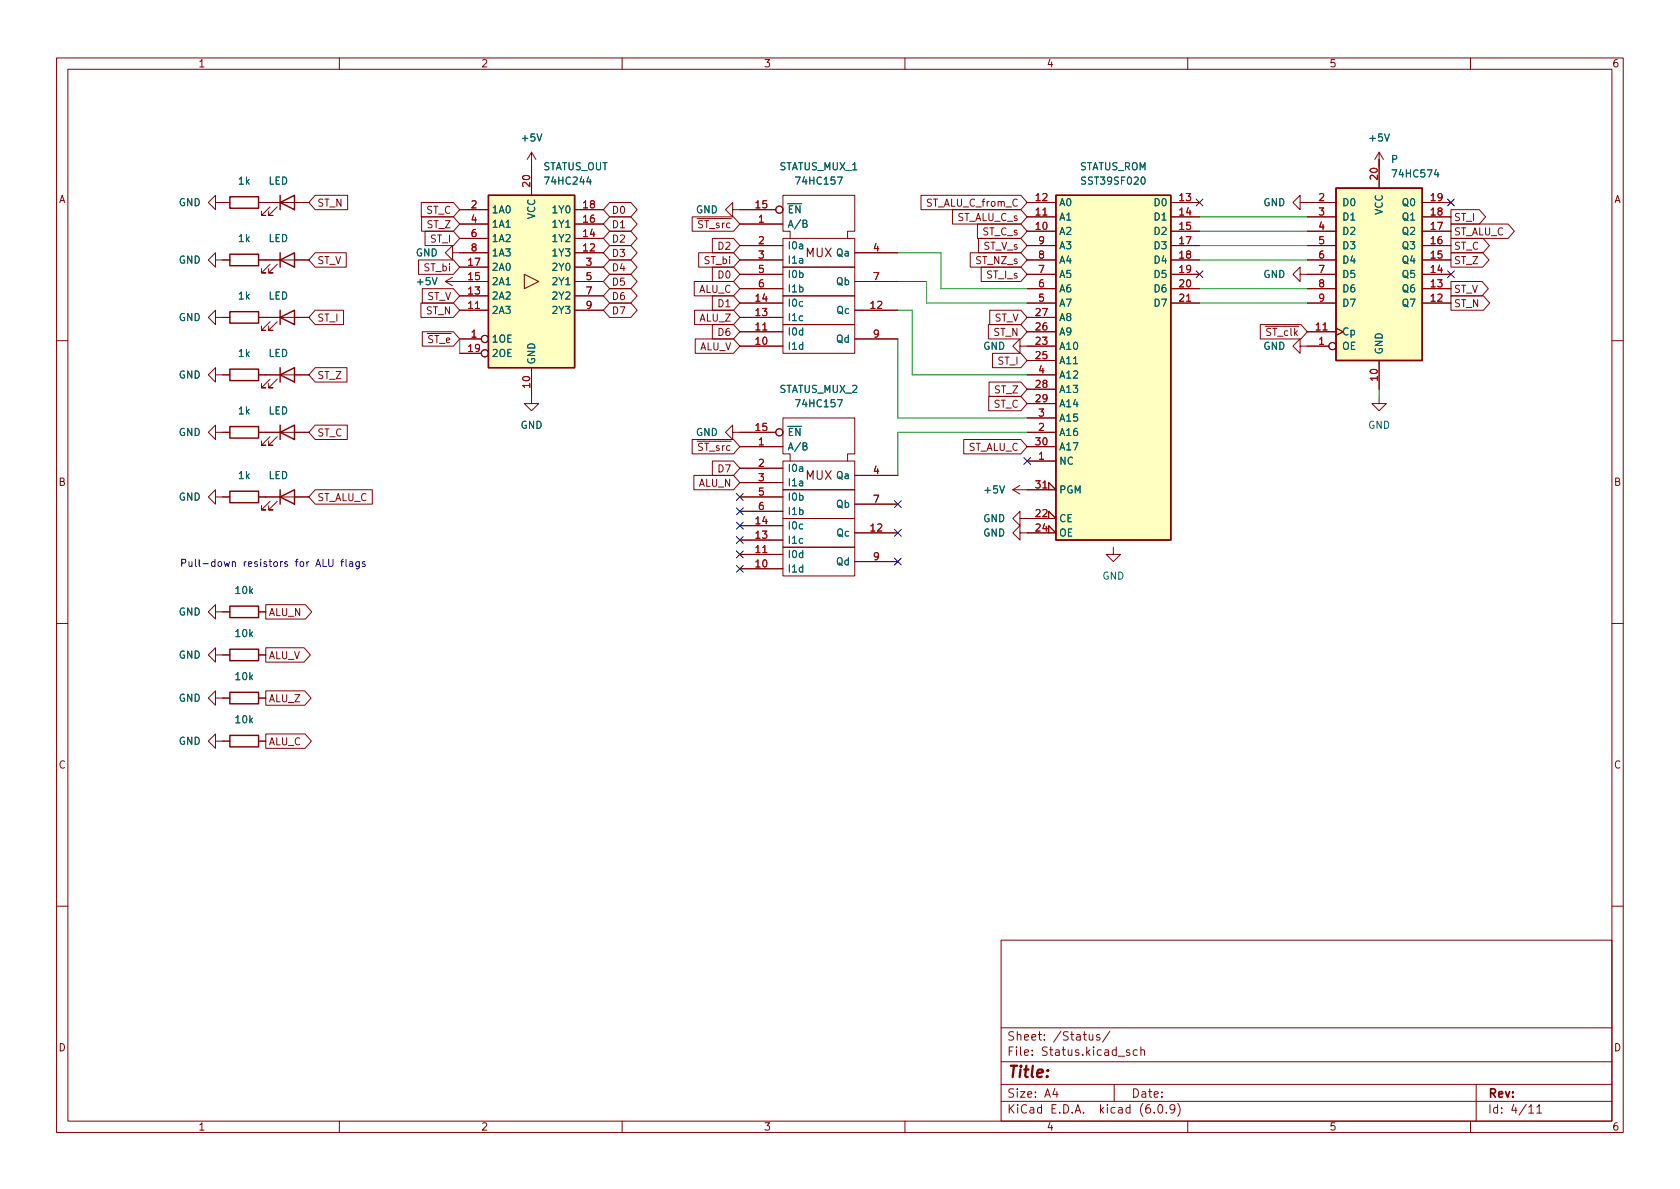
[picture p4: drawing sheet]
<svg xmlns="http://www.w3.org/2000/svg" width="297mm" height="210mm" viewBox="0 0 297 210" stroke-linecap="round" stroke-linejoin="round" font-family="sans-serif">
<g fill="none" stroke="#840000" stroke-width=".18">
<path d="M10 10.2h277v190.1h-277zM12 12.2h273v186.1h-273zM60 10.2v2M110 10.2v2M160 10.2v2M210 10.2v2M260 10.2v2M38.1 35.8v-1.3l-1.3 1.3 1.3 1.3v-1.3h2.5M45.7 35.8h8.9M47.8 36.6l-1.6 1.5h.8h-.8v-.8M49 36.6l-1.5 1.5h.8h-.8v-.8M55.7 34.5h5.8v2.6h-5.8l-1.1-1.3z"/>
<path d="M74.5 35.8h5.7l1.1 1.3-1.1 1.2h-5.7zM74.5 38.3h5.7l1.1 1.3-1.1 1.3h-5.7zM81.3 39.6h5.1M81.3 37.1h5.1M94 26.9v7.6M94 26.9l-.8 1.3M94 26.9l.7 1.3M101.6 39.6h5.1M101.6 37.1h5.1M107.8 38.3h3.7l1.2 1.3-1.2 1.3h-3.7l-1.1-1.3zM107.8 35.8h3.7l1.2 1.3-1.2 1.2h-3.7l-1.1-1.2zM122.4 38.3h7.3l1.1 1.3-1.1 1.3h-7.3z"/>
<path d="M129.5 37.1v-1.3l-1.2 1.3 1.2 1.2v-1.2h7.7M130.8 39.6h7.6M162.8 34.5h17.7l1.1 1.3-1.1 1.3h-17.7zM168.4 37.1h12.1l1.1 1.2-1.1 1.3h-12.1zM172.8 39.6h7.7l1.1 1.3-1.1 1.3h-7.7zM181.6 35.8h5.1M181.6 38.3h5.1M207 35.8h5.1M207 38.3h5.1M229.9 35.8v-1.3l-1.3 1.3 1.3 1.3v-1.3h6.3M231.1 38.3h5.1M243.8 26.9v6.4"/>
<path d="M243.8 26.9l-.7 1.3M243.8 26.9l.8 1.3M251.5 35.8h5M251.5 38.3h5M256.5 39.6h10.1l1.2 1.3-1.2 1.3h-10.1zM256.5 37.1h5.1l1.1 1.2-1.1 1.3h-5.1zM38.1 56.1v-1.2l-1.3 1.2 1.3 1.3v-1.3h2.5M38.1 46v-1.3l-1.3 1.3 1.3 1.2v-1.2h2.5M45.7 46h8.9M45.7 56.1h8.9M47.8 46.7l-1.6 1.6h.8h-.8v-.8M47.8 56.9l-1.6 1.5h.8h-.8v-.7"/>
<path d="M49 46.7l-1.5 1.6h.8h-.8v-.8M49 56.9l-1.5 1.5h.8h-.8v-.7M55.7 54.9h5v2.5h-5l-1.1-1.3zM55.7 44.7h5.5v2.5h-5.5l-1.1-1.2zM74 46h6.2l1.1 1.2-1.1 1.3h-6.2zM74.4 53.6h5.8l1.1 1.3-1.1 1.2h-5.8zM74.7 58.7h5.5l1.1 1.2-1.1 1.3h-5.5zM74.7 51h5.5l1.1 1.3-1.1 1.3h-5.5zM75.1 40.9h5.1l1.1 1.3-1.1 1.2h-5.1zM78.7 49.8h7.7M78.7 49.8l1.3 .7M80 44.7v-1.3l-1.3 1.3 1.3 1.3v-1.3h6.4"/>
<path d="M80 49l-1.3 .8M81.3 59.9h3.8M81.3 54.9h5.1M81.3 52.3h5.1M81.3 42.2h5.1M81.3 47.2h5.1M92.7 48.5l2.5 1.3-2.5 1.2zM101.6 54.9h5.1M101.6 44.7h5.1M101.6 52.3h5.1M101.6 42.2h5.1M101.6 49.8h5.1"/>
<path d="M101.6 47.2h5.1M107.8 40.9h3.7l1.2 1.3-1.2 1.2h-3.7l-1.1-1.2zM107.8 51h3.7l1.2 1.3-1.2 1.3h-3.7l-1.1-1.3zM107.8 48.5h3.7l1.2 1.3-1.2 1.2h-3.7l-1.1-1.2zM107.8 46h3.7l1.2 1.2-1.2 1.3h-3.7l-1.1-1.3zM107.8 53.6h3.7l1.2 1.3-1.2 1.2h-3.7l-1.1-1.2zM107.8 43.4h3.7l1.2 1.3-1.2 1.3h-3.7l-1.1-1.3zM122.7 49.8h7l1.1 1.2-1.1 1.3h-7zM122.8 54.9h6.9l1.1 1.2-1.1 1.3h-6.9zM122.9 59.9h6.8l1.1 1.3-1.1 1.3h-6.8zM123.5 44.7h6.2l1.1 1.3-1.1 1.2h-6.2zM125.9 57.4h3.8l1.1 1.3-1.1 1.2h-3.8z"/>
<path d="M125.9 52.3h3.8l1.1 1.3-1.1 1.3h-3.8zM125.9 42.2h3.8l1.1 1.2-1.1 1.3h-3.8zM125.9 47.2h3.8l1.1 1.3-1.1 1.3h-3.8zM130.8 58.7h7.6M130.8 53.6h7.6M130.8 51h7.6M130.8 48.5h7.6M130.8 46h7.6M130.8 43.4h7.6M130.8 56.1h7.6M138.4 57.4h12.7v5.1h-12.7zM138.4 52.3h12.7v5.1h-12.7z"/>
<path d="M138.4 47.2h12.7v5.1h-12.7zM138.4 42.2h12.7v5h-12.7zM139.7 42.2v-1.3h-1.3v-6.4h12.7v6.4h-1.2v1.3M151.1 59.9h7.6M151.1 54.9h7.6M151.1 44.7h7.6M151.1 49.8h7.6M171.5 44.7h9l1.1 1.3-1.1 1.2h-9zM173 42.2h7.5l1.1 1.2-1.1 1.3h-7.5zM173.5 47.2h7l1.1 1.3-1.1 1.3h-7zM174.8 57.4h5.7l1.1 1.3-1.1 1.2h-5.7zM175 54.9h5.5l1.1 1.2-1.1 1.3h-5.5z"/>
<path d="M181.6 58.7h5.1M181.6 53.6h5.1M181.6 51h5.1M181.6 48.5h5.1M181.6 46h5.1M181.6 43.4h5.1M181.6 40.9h5.1M181.6 56.1h5.1M207 53.6h5.1M207 51h5.1M207 48.5h5.1M207 46h5.1"/>
<path d="M207 43.4h5.1M207 40.9h5.1M222.8 57.4h7.2l1.1 1.3-1.1 1.2h-7.2zM229.9 48.5v-1.3l-1.3 1.3 1.3 1.3v-1.3h6.3M231.1 58.7h5.1M231.1 53.6h5.1M231.1 51h5.1M231.1 46h5.1M231.1 43.4h5.1M231.1 40.9h5.1M236.2 58l1.3 .7-1.3 .6M251.5 53.6h5"/>
<path d="M251.5 51h5M251.5 48.5h5M251.5 46h5M251.5 43.4h5M251.5 40.9h5M256.5 42.2h5.7l1.1 1.2-1.1 1.3h-5.7zM256.5 44.7h5.7l1.1 1.3-1.1 1.2h-5.7zM256.5 49.8h5.5l1.2 1.2-1.2 1.3h-5.5zM256.5 52.3h5.8l1.1 1.3-1.1 1.3h-5.8zM10 60.2h2M38.1 66.3v-1.3l-1.3 1.3 1.3 1.3v-1.3h2.5M38.1 76.4v-1.2l-1.3 1.2 1.3 1.3v-1.3h2.5"/>
<path d="M45.7 76.4h8.9M45.7 66.3h8.9M47.8 77.2l-1.6 1.5h.8h-.8v-.7M47.8 67.1l-1.6 1.5h.8h-.8v-.8M49 77.2l-1.5 1.5h.8h-.8v-.7M49 67.1l-1.5 1.5h.8h-.8v-.8M55.7 75.2h5.7v2.5h-5.7l-1.1-1.3zM55.7 65h5.6v2.6h-5.6l-1.1-1.3zM81.3 62.5h3.8M94 65v6.4h1.2l-1.2 1.2-1.3-1.2h1.3M122.4 77.7h7.3l1.1 1.3-1.1 1.3h-7.3zM129.5 76.4v-1.2l-1.2 1.2 1.2 1.3v-1.3h7.7"/>
<path d="M130.8 79h7.6M130.8 61.2h7.6M170.4 77.7h10.1l1.1 1.3-1.1 1.3h-10.1zM174.8 70.1h5.7l1.1 1.3-1.1 1.2h-5.7zM174.9 67.6h5.6l1.1 1.2-1.1 1.3h-5.6zM175.5 62.5h5l1.1 1.2-1.1 1.3h-5zM180.3 61.2v-1.3l-1.2 1.3 1.2 1.3v-1.3h6.4M181.6 76.4h5.1M181.6 66.3h5.1M181.6 79h5.1M181.6 63.7h5.1M181.6 68.8h5.1"/>
<path d="M181.6 71.4h5.1M181.6 73.9h5.1M229.9 61.2v-1.3l-1.3 1.3 1.3 1.3v-1.3h5M243.8 70.1v1.3h1.3l-1.3 1.2-1.2-1.2h1.2M243.8 63.7v5.1M285 60.2h2M38.1 87.9v-1.3l-1.3 1.3 1.3 1.2v-1.2h2.5M45.7 87.9h8.9M47.8 88.6l-1.6 1.6h.8h-.8v-.8M49 88.6l-1.5 1.6h.8h-.8v-.8M55.7 86.6h10.1v2.5h-10.1l-1.1-1.2zM122.7 84.1h7l1.1 1.2-1.1 1.3h-7z"/>
<path d="M125.9 81.5h3.8l1.1 1.3-1.1 1.3h-3.8zM130.8 98h7.6M130.8 95.5h7.6M130.8 93h7.6M130.8 82.8h7.6M130.8 85.3h7.6M130.8 87.9h7.6M130.8 90.4h7.6M138.4 96.8h12.7v5h-12.7zM138.4 91.7h12.7v5.1h-12.7zM138.4 86.6h12.7v5.1h-12.7zM138.4 81.5h12.7v5.1h-12.7z"/>
<path d="M139.7 81.5v-1.2h-1.3v-6.4h12.7v6.4h-1.2v1.2M151.1 94.2h7.6M151.1 84.1h7.6M151.1 89.1h7.6M151.1 99.3h7.6M179.1 86.6h7.6l-1.3-1.3v1.3M179.1 86.6l1.2 .8M180.3 91.7v-1.3l-1.2 1.3 1.2 1.3v-1.3h6.4l-1.3-1.3v1.3M180.3 94.2v-1.2l-1.2 1.2 1.2 1.3v-1.3h6.4l-1.3-1.2v1.2M180.3 85.8l-1.2 .8M181.6 81.5h5.1M196.8 96.8v1.2h1.3l-1.3 1.3-1.2-1.3h1.2"/>
<path d="M10 110.2h2M38.1 115.8v-1.3l-1.3 1.3 1.3 1.3v-1.3h2.5M38.1 108.2v-1.3l-1.3 1.3 1.3 1.3v-1.3h2.5M45.7 108.2h1.3M45.7 115.8h1.3M47 106.9h7l1.1 1.3-1.1 1.3h-7zM47 114.5h6.8l1.1 1.3-1.1 1.3h-6.8zM130.8 100.6h7.6M285 110.2h2M38.1 123.4v-1.2l-1.3 1.2 1.3 1.3v-1.3h2.5M38.1 131.1v-1.3l-1.3 1.3 1.3 1.2v-1.2h2.5M45.7 123.4h1.3"/>
<path d="M45.7 131.1h1.3M47 129.8h6.9l1.2 1.3-1.2 1.2h-6.9zM47 122.2h6.9l1.1 1.2-1.1 1.3h-6.9zM10 160.2h2M177 166.3h108v32h-108zM285 160.2h2M60 198.3v2M110 198.3v2M160 198.3v2M177 194.8h108M177 191.8h108M177 187.8h108"/>
<path d="M177 181.8h108M186.5 192.5l-.4 1h1M186.9 193v1M192.6 182.9v1h.4l.2-.1M193.2 182.9v1M194.4 183l-.3-.1-.2 .2v.3l.5 .1v.4h-.5M196.2 182.4l-1.3 1.9M197 191.8v3M199.7 185.7l-.3-.1-.3 .2 .1 .3 .5 .1v.4h-.6M201.1 185.7l-.5-.1-.2 .3v.4l.1 .3h.6M201.7 185.8l.2-.2 .4 .1 .1 .9M201.7 185.1v1.5"/>
<path d="M204.1 196.7v.1M204.9 195.4l.2-.1a.81 .81 0 0 1 .6 .7 .81 .81 0 0 1-.3 .8h-.2a.81 .81 0 0 1-.6-.6 .81 .81 0 0 1 .3-.8zM206.2 196.7v.1M207.7 196l-.3 .3h-.3l-.2-.3 .1-.6 .4-.1 .2 .2a.99 .99 0 0 1-.3 1.3h-.3M208.2 195.1a1.72 1.72 0 0 1 0 2.3M210 198.3v2M260 198.3v2M261 191.8v6.5M270.3 195.8l.4-.5v1.5M270.3 196.8h.9M271.7 195.8l.5-.5v1.5M271.7 196.8h.9"/>
<circle cx="137.8" cy="37.1" r=".63"/>
<circle cx="85.7" cy="59.9" r=".63"/>
<circle cx="85.7" cy="62.5" r=".63"/>
<circle cx="137.8" cy="76.4" r=".63"/>
<circle cx="235.6" cy="61.2" r=".63"/>
</g>
<g fill="#ffffc2" stroke="#ffffc2" stroke-width=".18">
<path d="M86.4 34.5h15.2v30.5h-15.2z"/>
<path d="M236.2 33.3h15.3v30.4h-15.3z"/>
<path d="M186.7 34.5h20.3v61h-20.3z"/>
</g>
<g fill="none" stroke="#840000" stroke-width=".25">
<path d="M40.6 34.8h5.1v2h-5.1zM49.5 35.8l2.6-1.3v2.6zM49.5 34.5v2.6M86.4 34.5h15.2v30.5h-15.2zM186.7 34.5h20.3v61h-20.3zM236.2 33.3h15.3v30.4h-15.3zM40.6 45h5.1v2h-5.1zM40.6 55.1h5.1v2h-5.1zM49.5 46l2.6-1.3v2.5zM49.5 56.1l2.6-1.2v2.5zM49.5 44.7v2.5M49.5 54.9v2.5"/>
<path d="M40.6 65.3h5.1v2h-5.1zM40.6 75.4h5.1v2.1h-5.1zM49.5 76.4l2.6-1.2v2.5zM49.5 66.3l2.6-1.3v2.6zM49.5 65v2.6M49.5 75.2v2.5M40.6 86.9h5.1v2h-5.1zM49.5 87.9l2.6-1.3v2.5zM49.5 86.6v2.5M40.6 107.2h5.1v2h-5.1zM40.6 114.8h5.1v2h-5.1zM40.6 122.4h5.1v2.1h-5.1z"/>
<path d="M40.6 130h5.1v2.1h-5.1z"/>
</g>
<path d="M142 39.5h.5l.2-.2-.1-.3-.6-.1v1.3h.5l.2-.1v-.3l-.3-.3M142 78.9l.5-.1 .2-.1-.1-.3-.6-.1v1.3h.5l.2-.2v-.3l-.3-.2" fill="none" stroke="#006464" stroke-width=".18"/>
<path d="M58.1 98.9v1l.3 .3h.2l.3-.3v-1M60.3 99.3h.4M60.7 98.9l-.3 .2v1.1M61.2 98.9v1.1l.1 .2M61.8 99.4h.5l.1 .8M62.4 99.6l-.5 .1-.1 .2 .1 .3 .5-.1M63.5 99.3v1.1l-.2 .2-.3-.1M63.5 99.4l-.3-.1-.3 .3 .1 .5h.5M64.5 99.4l-.3-.1-.1 .2v.2l.4 .1v.3h-.4" fill="none" stroke="#0000c2" stroke-width=".18"/>
<g fill="none" stroke="#009600" stroke-width=".18">
<path d="M212.1 38.3h19M243.8 28.2v1.3M81.3 59.9v2.6M158.7 49.8h5.1v3.8h17.8M158.7 44.7h7.7v6.3h15.2M158.7 59.9v14h22.9M158.7 54.9h2.6v11.4h20.3M212.1 43.4h19M212.1 46h19M212.1 51h19M212.1 53.6h19M212.1 40.9h19"/>
<path d="M181.6 76.4h-22.9v7.7M243.8 68.8v1.3"/>
</g>
<g fill="none" stroke="#000084" stroke-width=".18">
<path d="M211.5 35.2l1.2 1.2M212.7 35.2l-1.2 1.2M255.9 35.2l1.2 1.2M257.1 35.2l-1.2 1.2M211.5 47.9l1.2 1.2M212.7 47.9l-1.2 1.2M255.9 47.9l1.2 1.2M257.1 47.9l-1.2 1.2M130.2 94.9l1.2 1.2M130.2 97.4l1.2 1.2M130.2 100l1.2 1.2M130.2 89.8l1.2 1.2"/>
<path d="M130.2 92.3l1.2 1.3M130.2 87.3l1.2 1.2M131.4 94.9l-1.2 1.2M131.4 97.4l-1.2 1.2M131.4 100l-1.2 1.2M131.4 89.8l-1.2 1.2M131.4 92.3l-1.2 1.3M131.4 87.3l-1.2 1.2M158.1 93.6l1.3 1.2M158.1 88.5l1.3 1.3M158.1 98.7l1.3 1.2M159.4 93.6l-1.3 1.2"/>
<path d="M159.4 88.5l-1.3 1.3M159.4 98.7l-1.3 1.2M181 80.9l1.2 1.2M182.2 80.9l-1.2 1.2"/>
</g>
<text font-size="2.8" fill="#840000" x="178" y="190.6">Title:</text>
<g font-size="2.1" fill="#840000">
<text x="142.4" y="45.5">MUX</text>
<text x="142.4" y="84.8">MUX</text>
<text x="178" y="184">Sheet: /Status/</text>
<text x="178" y="186.7">File: Status.kicad_sch</text>
<text x="178" y="196.9">KiCad E.D.A. kicad (6.0.9)</text>
<text x="178" y="194.1">Size: A4</text>
<text x="200" y="194.1">Date:</text>
<text x="263" y="194.1">Rev:</text>
<text x="263" y="196.9">Id: 4/11</text>
</g>
<g font-size="1.8" fill="#840000">
<text x="35" y="11.9">1</text>
<text x="85" y="11.9">2</text>
<text x="135" y="11.9">3</text>
<text x="185" y="11.9">4</text>
<text x="235" y="11.9">5</text>
<text x="285" y="11.9">6</text>
<text x="10.3" y="35.9">A</text>
<text x="285.3" y="35.9">A</text>
<text x="56" y="36.5">ST_N</text>
<text x="75.3" y="37.8">ST_C</text>
<text x="75.5" y="40.3">ST_Z</text>
<text x="108.1" y="40.3">D1</text>
<text x="108.1" y="37.8">D0</text>
<text x="122.1" y="40.3">~{ST_src}</text>
<text x="163.9" y="36.5">ST_ALU_C_from_C</text>
<text x="169.1" y="39.1">ST_ALU_C_s</text>
<text x="173.7" y="41.6">ST_C_s</text>
<text x="257" y="41.6">ST_ALU_C</text>
<text x="257" y="39.1">ST_I</text>
<text x="56" y="46.7">ST_V</text>
<text x="75" y="48">ST_bi</text>
<text x="76.1" y="42.9">ST_I</text>
<text x="108.1" y="42.9">D2</text>
<text x="108.1" y="48">D4</text>
<text x="108.1" y="45.4">D3</text>
<text x="124.6" y="46.7">ST_bi</text>
<text x="127.1" y="44.2">D2</text>
<text x="172.6" y="46.7">ST_NZ_s</text>
<text x="173.8" y="44.2">ST_V_s</text>
<text x="257" y="44.2">ST_C</text>
<text x="257" y="46.7">ST_Z</text>
<text x="75.4" y="53">ST_V</text>
<text x="108.1" y="53">D6</text>
<text x="108.1" y="50.5">D5</text>
<text x="123.5" y="51.8">ALU_C</text>
<text x="127.1" y="49.2">D0</text>
<text x="174.5" y="49.2">ST_I_s</text>
<text x="257" y="51.8">ST_V</text>
<text x="56" y="56.9">ST_I</text>
<text x="75.3" y="55.6">ST_N</text>
<text x="108.1" y="55.6">D7</text>
<text x="123.7" y="56.9">ALU_Z</text>
<text x="127.1" y="59.4">D6</text>
<text x="127.1" y="54.3">D1</text>
<text x="175.7" y="59.4">ST_N</text>
<text x="175.8" y="56.9">ST_V</text>
<text x="222.6" y="59.4">~{ST_clk}</text>
<text x="257" y="54.3">ST_N</text>
<text x="74.2" y="60.7">~{ST_e}</text>
<text x="123.6" y="61.9">ALU_V</text>
<text x="176.4" y="64.5">ST_I</text>
<text x="56" y="67">ST_Z</text>
<text x="175.9" y="69.6">ST_Z</text>
<text x="56" y="77.2">ST_C</text>
<text x="175.7" y="72.1">ST_C</text>
<text x="122.1" y="79.7">~{ST_src}</text>
<text x="127.1" y="83.5">D7</text>
<text x="171" y="79.7">ST_ALU_C</text>
<text x="10.3" y="85.9">B</text>
<text x="56" y="88.6">ST_ALU_C</text>
<text x="123.5" y="86.1">ALU_N</text>
<text x="285.3" y="85.9">B</text>
<text x="47.5" y="108.9">ALU_N</text>
<text x="47.5" y="116.5">ALU_V</text>
<text x="47.5" y="124.2">ALU_Z</text>
<text x="47.5" y="131.8">ALU_C</text>
<text x="10.3" y="135.9">C</text>
<text x="285.3" y="135.9">C</text>
<text x="10.3" y="185.9">D</text>
<text x="285.3" y="185.9">D</text>
<text x="35" y="199.9">1</text>
<text x="85" y="199.9">2</text>
<text x="135" y="199.9">3</text>
<text x="185" y="199.9">4</text>
<text x="235" y="199.9">5</text>
<text x="285" y="199.9">6</text>
</g>
<g font-size="1.8" fill="#006464">
<text x="92.4" y="25">+5V</text>
<text x="242.2" y="25">+5V</text>
<text x="246" y="28.8">P</text>
<text x="42.2" y="32.6">1k</text>
<text x="47.4" y="32.6">LED</text>
<text x="95.9" y="30.1">STATUS_OUT</text>
<text x="96.7" y="32.6">74HC244</text>
<text x="137.8" y="30.1">STATUS_MUX_1</text>
<text x="141" y="32.6">74HC157</text>
<text x="190.8" y="30.1">STATUS_ROM</text>
<text x="191.5" y="32.6">SST39SF020</text>
<text x="246.5" y="31.4">74HC574</text>
<text x="31.6" y="36.4">GND</text>
<text x="86.9" y="37.7">1A0</text>
<text x="86.9" y="40.3">1A1</text>
<text x="94.6" y="38.8" transform="rotate(-90 94.6 38.8)">VCC</text>
<text x="97.9" y="40.3">1Y1</text>
<text x="97.9" y="37.7">1Y0</text>
<text x="123" y="37.7">GND</text>
<text x="139.2" y="40.3">A/B</text>
<text x="139.2" y="37.7">~{EN}</text>
<text x="187.2" y="41.5">A2</text>
<text x="187.2" y="39">A1</text>
<text x="187.2" y="36.4">A0</text>
<text x="204.2" y="36.4">D0</text>
<text x="204.2" y="39">D1</text>
<text x="204.2" y="41.5">D2</text>
<text x="223.4" y="36.4">GND</text>
<text x="237.2" y="36.4">D0</text>
<text x="237.2" y="39">D1</text>
<text x="237.2" y="41.5">D2</text>
<text x="244.5" y="38" transform="rotate(-90 244.5 38)">VCC</text>
<text x="248.1" y="41.5">Q2</text>
<text x="248.1" y="39">Q1</text>
<text x="248.1" y="36.4">Q0</text>
<text x="31.6" y="46.6">GND</text>
<text x="42.2" y="42.8">1k</text>
<text x="47.4" y="42.8">LED</text>
<text x="73.5" y="45.3">GND</text>
<text x="86.9" y="47.9">2A0</text>
<text x="86.9" y="42.8">1A2</text>
<text x="86.9" y="45.3">1A3</text>
<text x="97.9" y="45.3">1Y3</text>
<text x="97.9" y="42.8">1Y2</text>
<text x="97.9" y="47.9">2Y0</text>
<text x="139.2" y="44.1">I0a</text>
<text x="139.2" y="46.6">I1a</text>
<text x="148" y="45.3">Qa</text>
<text x="187.2" y="46.6">A4</text>
<text x="187.2" y="44.1">A3</text>
<text x="204.2" y="44.1">D3</text>
<text x="204.2" y="46.6">D4</text>
<text x="237.2" y="44.1">D3</text>
<text x="237.2" y="46.6">D4</text>
<text x="248.1" y="46.6">Q4</text>
<text x="248.1" y="44.1">Q3</text>
<text x="42.2" y="53">1k</text>
<text x="47.4" y="53">LED</text>
<text x="73.9" y="50.4">+5V</text>
<text x="86.9" y="53">2A2</text>
<text x="86.9" y="50.4">2A1</text>
<text x="97.9" y="50.4">2Y1</text>
<text x="97.9" y="53">2Y2</text>
<text x="139.2" y="49.1">I0b</text>
<text x="139.2" y="51.7">I1b</text>
<text x="147.9" y="50.4">Qb</text>
<text x="187.2" y="51.7">A6</text>
<text x="187.2" y="49.1">A5</text>
<text x="204.2" y="49.1">D5</text>
<text x="204.2" y="51.7">D6</text>
<text x="223.4" y="49.1">GND</text>
<text x="237.2" y="49.1">D5</text>
<text x="237.2" y="51.7">D6</text>
<text x="248.1" y="51.7">Q6</text>
<text x="248.1" y="49.1">Q5</text>
<text x="31.6" y="56.8">GND</text>
<text x="86.9" y="55.5">2A3</text>
<text x="97.9" y="55.5">2Y3</text>
<text x="139.2" y="59.3">I0d</text>
<text x="139.2" y="56.8">I1c</text>
<text x="139.2" y="54.2">I0c</text>
<text x="148" y="55.5">Qc</text>
<text x="187.2" y="59.3">A9</text>
<text x="187.2" y="56.8">A8</text>
<text x="187.2" y="54.2">A7</text>
<text x="204.2" y="54.2">D7</text>
<text x="237.2" y="59.3">Cp</text>
<text x="237.2" y="54.2">D7</text>
<text x="248.1" y="54.2">Q7</text>
<text x="42.2" y="63.1">1k</text>
<text x="47.4" y="63.1">LED</text>
<text x="86.9" y="60.6">1OE</text>
<text x="86.9" y="63.1">2OE</text>
<text x="94.6" y="64.5" transform="rotate(-90 94.6 64.5)">GND</text>
<text x="139.2" y="61.8">I1d</text>
<text x="147.9" y="60.6">Qd</text>
<text x="173.8" y="61.8">GND</text>
<text x="187.2" y="61.8">A10</text>
<text x="187.2" y="64.4">A11</text>
<text x="223.4" y="61.8">GND</text>
<text x="237.2" y="61.8">OE</text>
<text x="244.5" y="62.7" transform="rotate(-90 244.5 62.7)">GND</text>
<text x="31.6" y="66.9">GND</text>
<text x="137.8" y="69.5">STATUS_MUX_2</text>
<text x="187.2" y="69.5">A13</text>
<text x="187.2" y="66.9">A12</text>
<text x="31.6" y="77.1">GND</text>
<text x="42.2" y="73.3">1k</text>
<text x="47.4" y="73.3">LED</text>
<text x="92" y="75.8">GND</text>
<text x="123" y="77.1">GND</text>
<text x="139.2" y="77.1">~{EN}</text>
<text x="141" y="72">74HC157</text>
<text x="187.2" y="77.1">A16</text>
<text x="187.2" y="72">A14</text>
<text x="187.2" y="74.5">A15</text>
<text x="241.9" y="75.8">GND</text>
<text x="139.2" y="79.6">A/B</text>
<text x="139.2" y="83.4">I0a</text>
<text x="187.2" y="82.2">NC</text>
<text x="187.2" y="79.6">A17</text>
<text x="31.6" y="88.5">GND</text>
<text x="42.2" y="84.7">1k</text>
<text x="47.4" y="84.7">LED</text>
<text x="139.2" y="86">I1a</text>
<text x="139.2" y="88.5">I0b</text>
<text x="147.9" y="89.8">Qb</text>
<text x="148" y="84.7">Qa</text>
<text x="174.2" y="87.2">+5V</text>
<text x="187.2" y="87.2">PGM</text>
<text x="139.2" y="93.6">I0c</text>
<text x="139.2" y="91.1">I1b</text>
<text x="148" y="94.9">Qc</text>
<text x="173.8" y="92.3">GND</text>
<text x="173.8" y="94.9">GND</text>
<text x="187.2" y="92.3">CE</text>
<text x="187.2" y="94.9">OE</text>
<text x="139.2" y="101.2">I1d</text>
<text x="139.2" y="98.7">I0d</text>
<text x="139.2" y="96.1">I1c</text>
<text x="147.9" y="99.9">Qd</text>
<text x="41.7" y="105">10k</text>
<text x="194.9" y="102.5">GND</text>
<text x="31.6" y="108.8">GND</text>
<text x="41.7" y="112.6">10k</text>
<text x="31.6" y="116.5">GND</text>
<text x="31.6" y="124.1">GND</text>
<text x="41.7" y="120.3">10k</text>
<text x="31.6" y="131.7">GND</text>
<text x="41.7" y="127.9">10k</text>
</g>
<g font-size="1.8" fill="#a90000">
<text x="93.7" y="33" transform="rotate(-90 93.7 33)">20</text>
<text x="183.2" y="35.6">12</text>
<text x="208.6" y="35.6">13</text>
<text x="233.2" y="35.6">2</text>
<text x="243.6" y="31.7" transform="rotate(-90 243.6 31.7)">20</text>
<text x="253" y="35.6">19</text>
<text x="83.3" y="36.8">2</text>
<text x="83.3" y="39.4">4</text>
<text x="83.3" y="41.9">6</text>
<text x="103.2" y="41.9">14</text>
<text x="103.2" y="39.4">16</text>
<text x="103.2" y="36.8">18</text>
<text x="133.6" y="36.8">15</text>
<text x="134.1" y="39.4">1</text>
<text x="183.2" y="40.6">10</text>
<text x="183.2" y="38.1">11</text>
<text x="208.6" y="38.1">14</text>
<text x="208.6" y="40.6">15</text>
<text x="233.2" y="38.1">3</text>
<text x="233.2" y="40.6">4</text>
<text x="253" y="40.6">17</text>
<text x="253" y="38.1">18</text>
<text x="82.8" y="47">17</text>
<text x="83.3" y="44.4">8</text>
<text x="103.2" y="44.4">12</text>
<text x="103.6" y="47">3</text>
<text x="134.1" y="43.2">2</text>
<text x="134.1" y="45.7">3</text>
<text x="154.4" y="44.4">4</text>
<text x="183.7" y="45.7">8</text>
<text x="183.7" y="43.2">9</text>
<text x="208.6" y="43.2">17</text>
<text x="208.6" y="45.7">18</text>
<text x="233.2" y="43.2">5</text>
<text x="233.2" y="45.7">6</text>
<text x="253" y="45.7">15</text>
<text x="253" y="43.2">16</text>
<text x="82.8" y="52.1">13</text>
<text x="82.8" y="49.5">15</text>
<text x="103.6" y="49.5">5</text>
<text x="103.6" y="52.1">7</text>
<text x="133.6" y="53.3">14</text>
<text x="134.1" y="48.3">5</text>
<text x="134.1" y="50.8">6</text>
<text x="154.4" y="49.5">7</text>
<text x="183.7" y="53.3">5</text>
<text x="183.7" y="50.8">6</text>
<text x="183.7" y="48.3">7</text>
<text x="208.6" y="48.3">19</text>
<text x="208.6" y="50.8">20</text>
<text x="208.6" y="53.3">21</text>
<text x="233.2" y="48.3">7</text>
<text x="233.2" y="50.8">8</text>
<text x="233.2" y="53.3">9</text>
<text x="253" y="53.3">12</text>
<text x="253" y="50.8">13</text>
<text x="253" y="48.3">14</text>
<text x="82.8" y="54.6">11</text>
<text x="83.3" y="59.7">1</text>
<text x="103.6" y="54.6">9</text>
<text x="133.6" y="58.4">11</text>
<text x="133.6" y="55.9">13</text>
<text x="154" y="54.6">12</text>
<text x="154.4" y="59.7">9</text>
<text x="183.2" y="58.4">26</text>
<text x="183.2" y="55.9">27</text>
<text x="232.7" y="58.4">11</text>
<text x="82.8" y="62.2">19</text>
<text x="133.6" y="61">10</text>
<text x="183.2" y="61">23</text>
<text x="183.2" y="63.5">25</text>
<text x="233.2" y="61">1</text>
<text x="93.7" y="68.5" transform="rotate(-90 93.7 68.5)">10</text>
<text x="183.2" y="68.6">28</text>
<text x="183.2" y="71.1">29</text>
<text x="183.7" y="66">4</text>
<text x="243.6" y="67.3" transform="rotate(-90 243.6 67.3)">10</text>
<text x="133.6" y="76.2">15</text>
<text x="183.7" y="76.2">2</text>
<text x="183.7" y="73.7">3</text>
<text x="134.1" y="78.7">1</text>
<text x="134.1" y="82.5">2</text>
<text x="154.4" y="83.8">4</text>
<text x="183.2" y="78.7">30</text>
<text x="183.7" y="81.3">1</text>
<text x="134.1" y="85.1">3</text>
<text x="134.1" y="87.6">5</text>
<text x="154.4" y="88.9">7</text>
<text x="183.2" y="86.4">31</text>
<text x="133.6" y="95.2">13</text>
<text x="133.6" y="92.7">14</text>
<text x="134.1" y="90.2">6</text>
<text x="154" y="94">12</text>
<text x="183.2" y="91.4">22</text>
<text x="183.2" y="94">24</text>
<text x="133.6" y="100.3">10</text>
<text x="133.6" y="97.8">11</text>
<text x="154.4" y="99.1">9</text>
</g>
<text font-size="1.8" fill="#0000c2" x="31.7" y="100.2">Pull-down resistors for ALU flags</text>
</svg>
